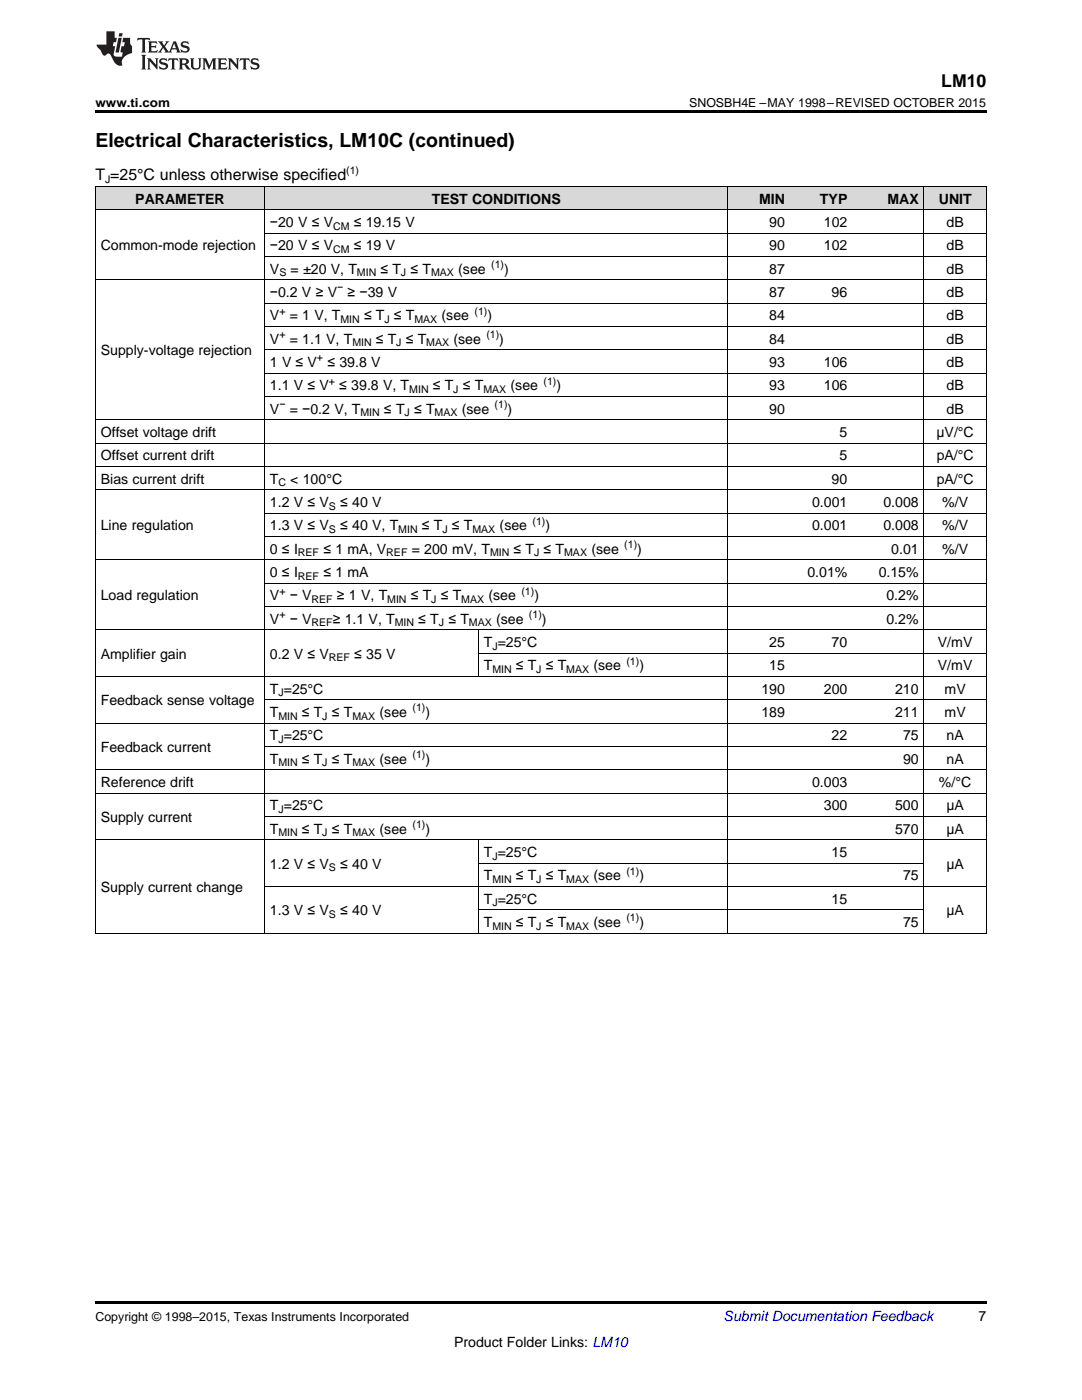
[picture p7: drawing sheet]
<svg xmlns="http://www.w3.org/2000/svg" width="216mm" height="279mm" viewBox="0 0 216 279" stroke-linecap="round" stroke-linejoin="round" font-family="sans-serif">
<g fill="#d8d8d8">
<path d="M19 37.3h33.8v4.6h-33.8z"/>
<path d="M52.8 37.3h42.7v4.6h-42.7z"/>
<path d="M95.5 37.3h49.8v4.6h-49.8z"/>
<path d="M145.3 37.3h12.4v4.6h-12.4z"/>
<path d="M157.7 37.3h12.5v4.6h-12.5z"/>
<path d="M170.2 37.3h14.2v4.6h-14.2z"/>
<path d="M184.4 37.3h12.4v4.6h-12.4z"/>
</g>
<path d="M19 22h177.8v.5h-177.8zM19 259.7h177.8v.5h-177.8z" fill="#000"/>
<g fill="none" stroke="#000" stroke-width=".2">
<path d="M19 37.2h177.8v149.1M19.1 37.2v149.1M52.8 37.2v149.1M145.2 37.2v149.1M184.3 37.2v149.1M19 55.8h177.8M19 41.9h177.8M52.8 51.2h144M52.8 46.5h144M52.8 79.1h144M52.8 74.5h144M52.8 69.8h144"/>
<path d="M52.8 65.1h144M52.8 60.5h144M19 97.7h177.8M19 93.1h177.8M19 88.4h177.8M19 83.8h177.8M19 111.7h177.8M52.8 116.4h144M52.8 107.1h144M52.8 102.4h144M19 135h177.8M19 125.7h177.8"/>
<path d="M52.8 139.6h144M52.8 121h144M95.4 125.7v9.3M95.5 130.3h101.3M19 158.3h177.8M19 153.6h177.8M19 144.3h177.8M52.8 149h144M19 167.6h177.8M52.8 176.9h144M52.8 162.9h144M95.4 167.6v18.7"/>
<path d="M95.5 172.2h88.9M19 186.2h177.8M95.5 181.6h88.9"/>
</g>
<g fill="#231f20">
<path d="M27.5 7.6l-.1 .5 .4-.2h.6v.1v2.1l-.2 .4h1l-.3-.4v-2.1l.1-.1h.5l.5 .2-.2-.5zM29.5 8.3l.2 .3v1.5l-.2 .4h1.8l.2-.6a1.04 1.04 0 0 1-1.3 .2v-.7h.6l.3 .2v-.6l-.3 .2h-.6v-.6l.8-.1 .4 .3-.2-.5zM31.5 8.3l.9 1.1-.9 1.1h.8l-.2-.2 .5-.7 .4 .7-.2 .2h1.5l-.1-.2 .1-.4h.9l.1 .4-.2 .2h1l-.3-.3-.7-1.9h-.5l-.9 2-.8-1 .9-1h-.8l.1 .3-.3 .5-.4-.6 .2-.2zM34.7 8.6l.4 1h-.7zM36.3 8.4a.63 .63 0 0 0-.2 .7 .63 .63 0 0 0 .6 .4l.6 .2 .1 .2a.75 .75 0 0 1-.7 .4 .75 .75 0 0 1-.6-.5l.1 .7 .1-.1a1.11 1.11 0 0 0 1.5-.6 1.13 1.13 0 0 0-1.2-.8l-.1-.4a1.04 1.04 0 0 1 1.2 .2l-.2-.5-.1 .1-.5-.2zM28.2 10.9l.2 .4v2.2l-.2 .4h1l-.3-.4v-2.2l.3-.4zM29.3 11.6l.3 .4v1.5l-.3 .4h.8l-.2-.4v-1.3l1.5 1.7v-1.9l.2-.4h-.7l.2 .4v.9l-1.1-1.3zM32 11.8a.62 .62 0 0 0-.2 .7 .62 .62 0 0 0 .6 .4l.6 .1 .1 .3a.76 .76 0 0 1-.7 .3 .76 .76 0 0 1-.6-.4l.1 .7 .1-.1a1.11 1.11 0 0 0 1.5-.6 1.13 1.13 0 0 0-1.2-.8l-.1-.4a1.04 1.04 0 0 1 1.2 .2l-.2-.6-.1 .1-.5-.1zM33.7 11.6l-.2 .6a.61 .61 0 0 1 .8-.3v1.6l-.2 .4h.9l-.2-.4v-1.6a.63 .63 0 0 1 .8 .3l-.2-.6zM35.6 11.6l.3 .4v1.5l-.3 .4h1l-.2-.2v-.8l.5 .2a.76 .76 0 0 0 1.2 .7l-1-1a.58 .58 0 0 0 .6-.5 .58 .58 0 0 0-.5-.6zM36.4 11.9h.1a.45 .45 0 0 1 .5 .1 .45 .45 0 0 1 .1 .5l-.7 .2zM37.9 11.6l.2 .2a2.17 2.17 0 0 0 .3 1.9 .99 .99 0 0 0 1.6-.6v-1.1l.2-.4h-.7l.2 .2a1.92 1.92 0 0 1-.2 1.8 .6 .6 0 0 1-.9-.5v-1.1l.2-.4zM40.4 11.6l.2 .4v1.5l-.2 .4h.7l-.2-.4v-1.4l.8 1.8 .8-1.8v1.4l-.2 .4h.9l-.2-.4v-1.5l.2-.4h-.8l-.6 1.5-.6-1.5zM43.4 11.6l.2 .4v1.5l-.2 .4h1.8l.2-.6a1.04 1.04 0 0 1-1.3 .1v-.6h.5l.4 .2v-.6l-.4 .2h-.5v-.7h.8l.3 .3-.1-.6zM45.5 11.6l.2 .4v1.5l-.2 .4h.7l-.2-.4v-1.3l1.5 1.7v-1.9l.2-.4h-.7l.2 .4v.9l-1.1-1.3zM47.9 11.6l-.1 .6a.61 .61 0 0 1 .8-.3v1.6l-.3 .4h1l-.3-.4 .1-1.6a.63 .63 0 0 1 .7 .3l-.1-.6zM50.2 11.8a.62 .62 0 0 0-.2 .7 .62 .62 0 0 0 .6 .4l.6 .1 .2 .3a.76 .76 0 0 1-.8 .3 .76 .76 0 0 1-.6-.4l.1 .7 .2-.1a1.11 1.11 0 0 0 1.5-.6 1.13 1.13 0 0 0-1.3-.8l-.1-.4a1.04 1.04 0 0 1 1.2 .2l-.1-.6-.2 .1-.5-.1z"/>
<path d="M21.2 6.3v2.6h-1.9l.1 .4 .7 .9a.91 .91 0 0 0 1 .8 .56 .56 0 0 1 .5-.3 .56 .56 0 0 1 .5 .3l.4 .8a1.53 1.53 0 0 0 1.9 1.2 1.54 1.54 0 0 1 1-2.1l.9-.3v-1.4a1.52 1.52 0 0 1-.3-1.6h-1.4l-.2 .8h.5l-.2 .8h-.4l-.2 1v.2l.4 .1-.2 .8a1.93 1.93 0 0 1-1.6-.3l.3-1.8h-.5l.2-.8h.4l.2-.8h-.4v-1.3zM23.6 7.6l-.6 2.9h.7l.6-2.9zM23.8 6.6l-.1 .7h.6l.2-.7z"/>
</g>
<text font-size="3.9" x="19" y="29.3">Electrical Characteristics, LM10C (continued)</text>
<text font-size="3.5" x="187.8" y="17.3">LM10</text>
<text font-size="3.2" x="19" y="36">T =25°C unless otherwise specified</text>
<g font-size="2.8">
<text x="27" y="40.6">PARAMETER</text>
<text x="86.1" y="40.6">TEST CONDITIONS</text>
<text x="151.5" y="40.6">MIN</text>
<text x="163.6" y="40.6">TYP</text>
<text x="177.1" y="40.6">MAX</text>
<text x="187.3" y="40.6">UNIT</text>
<text x="53.9" y="45.3">−20 V ≤ V</text>
<text x="70.6" y="45.3">≤ 19.15 V</text>
<text x="153.5" y="45.3">90</text>
<text x="164.4" y="45.3">102</text>
<text x="188.9" y="45.3">dB</text>
<text x="20.1" y="50">Common-mode rejection</text>
<text x="53.9" y="50">−20 V ≤ V</text>
<text x="70.6" y="50">≤ 19 V</text>
<text x="153.5" y="50">90</text>
<text x="164.4" y="50">102</text>
<text x="188.9" y="50">dB</text>
<text x="53.9" y="54.6">V</text>
<text x="53.9" y="59.3">−0.2 V ≥ V</text>
<text x="58" y="54.6">= ±20 V, T</text>
<text x="69.4" y="59.3">≥ −39 V</text>
<text x="75.9" y="54.6">≤ T ≤ T</text>
<text x="91.4" y="54.6">(see</text>
<text x="100.6" y="54.6">)</text>
<text x="153.5" y="54.6">87</text>
<text x="153.5" y="59.3">87</text>
<text x="165.9" y="59.3">96</text>
<text x="188.9" y="54.6">dB</text>
<text x="188.9" y="59.3">dB</text>
<text x="53.9" y="63.9">V</text>
<text x="57.8" y="63.9">= 1 V, T</text>
<text x="72.6" y="63.9">≤ T ≤ T</text>
<text x="88.1" y="63.9">(see</text>
<text x="97.3" y="63.9">)</text>
<text x="153.5" y="63.9">84</text>
<text x="188.9" y="63.9">dB</text>
<text x="20.1" y="70.9">Supply-voltage rejection</text>
<text x="53.9" y="68.6">V</text>
<text x="57.8" y="68.6">= 1.1 V, T</text>
<text x="75" y="68.6">≤ T ≤ T</text>
<text x="90.5" y="68.6">(see</text>
<text x="99.6" y="68.6">)</text>
<text x="153.5" y="68.6">84</text>
<text x="188.9" y="68.6">dB</text>
<text x="53.9" y="73.2">1 V ≤ V</text>
<text x="53.9" y="77.9">1.1 V ≤ V</text>
<text x="65.3" y="73.2">≤ 39.8 V</text>
<text x="67.7" y="77.9">≤ 39.8 V, T</text>
<text x="86.4" y="77.9">≤ T ≤ T</text>
<text x="101.9" y="77.9">(see</text>
<text x="111" y="77.9">)</text>
<text x="153.5" y="73.2">93</text>
<text x="153.5" y="77.9">93</text>
<text x="164.4" y="73.2">106</text>
<text x="164.4" y="77.9">106</text>
<text x="188.9" y="73.2">dB</text>
<text x="188.9" y="77.9">dB</text>
<text x="53.9" y="82.5">V</text>
<text x="57.8" y="82.5">= −0.2 V, T</text>
<text x="76.6" y="82.5">≤ T ≤ T</text>
<text x="92.1" y="82.5">(see</text>
<text x="101.3" y="82.5">)</text>
<text x="153.5" y="82.5">90</text>
<text x="188.9" y="82.5">dB</text>
<text x="20.1" y="87.2">Offset voltage drift</text>
<text x="167.5" y="87.2">5</text>
<text x="186.9" y="87.2">μV/°C</text>
<text x="20.1" y="91.9">Offset current drift</text>
<text x="167.5" y="91.9">5</text>
<text x="186.9" y="91.9">pA/°C</text>
<text x="20.1" y="96.5">Bias current drift</text>
<text x="53.9" y="96.5">T</text>
<text x="53.9" y="101.2">1.2 V ≤ V</text>
<text x="57.9" y="96.5">&lt; 100°C</text>
<text x="67.9" y="101.2">≤ 40 V</text>
<text x="162" y="101.2">0.001</text>
<text x="165.9" y="96.5">90</text>
<text x="176.3" y="101.2">0.008</text>
<text x="186.9" y="96.5">pA/°C</text>
<text x="188" y="101.2">%/V</text>
<text x="20.1" y="105.8">Line regulation</text>
<text x="53.9" y="105.8">1.3 V ≤ V</text>
<text x="67.9" y="105.8">≤ 40 V, T</text>
<text x="84.2" y="105.8">≤ T ≤ T</text>
<text x="99.7" y="105.8">(see</text>
<text x="108.8" y="105.8">)</text>
<text x="162" y="105.8">0.001</text>
<text x="176.3" y="105.8">0.008</text>
<text x="188" y="105.8">%/V</text>
<text x="53.9" y="110.5">0 ≤ I</text>
<text x="64.5" y="110.5">≤ 1 mA, V</text>
<text x="82.2" y="110.5">= 200 mV, T</text>
<text x="102.5" y="110.5">≤ T ≤ T</text>
<text x="118" y="110.5">(see</text>
<text x="127.1" y="110.5">)</text>
<text x="177.8" y="110.5">0.01</text>
<text x="188" y="110.5">%/V</text>
<text x="20.1" y="119.8">Load regulation</text>
<text x="53.9" y="115.1">0 ≤ I</text>
<text x="53.9" y="119.8">V</text>
<text x="57.8" y="119.8">− V</text>
<text x="64.5" y="115.1">≤ 1 mA</text>
<text x="67.2" y="119.8">≥ 1 V, T</text>
<text x="82" y="119.8">≤ T ≤ T</text>
<text x="97.5" y="119.8">(see</text>
<text x="106.6" y="119.8">)</text>
<text x="161.1" y="115.1">0.01%</text>
<text x="175.3" y="115.1">0.15%</text>
<text x="176.9" y="119.8">0.2%</text>
<text x="53.9" y="124.5">V</text>
<text x="57.8" y="124.5">− V</text>
<text x="66.4" y="124.5">≥ 1.1 V, T</text>
<text x="83.5" y="124.5">≤ T ≤ T</text>
<text x="99" y="124.5">(see</text>
<text x="108.1" y="124.5">)</text>
<text x="176.9" y="124.5">0.2%</text>
<text x="20.1" y="131.4">Amplifier gain</text>
<text x="53.9" y="131.4">0.2 V ≤ V</text>
<text x="70.7" y="131.4">≤ 35 V</text>
<text x="96.6" y="129.1">T =25°C</text>
<text x="153.5" y="129.1">25</text>
<text x="165.9" y="129.1">70</text>
<text x="187.1" y="129.1">V/mV</text>
<text x="96.6" y="133.8">T</text>
<text x="102.9" y="133.8">≤ T ≤ T</text>
<text x="118.4" y="133.8">(see</text>
<text x="127.6" y="133.8">)</text>
<text x="153.5" y="133.8">15</text>
<text x="187.1" y="133.8">V/mV</text>
<text x="20.1" y="140.8">Feedback sense voltage</text>
<text x="53.9" y="138.4">T =25°C</text>
<text x="53.9" y="143.1">T</text>
<text x="60.3" y="143.1">≤ T ≤ T</text>
<text x="75.7" y="143.1">(see</text>
<text x="84.9" y="143.1">)</text>
<text x="151.9" y="138.4">190</text>
<text x="151.9" y="143.1">189</text>
<text x="164.4" y="138.4">200</text>
<text x="178.6" y="138.4">210</text>
<text x="178.6" y="143.1">211</text>
<text x="188.5" y="138.4">mV</text>
<text x="188.5" y="143.1">mV</text>
<text x="53.9" y="147.7">T =25°C</text>
<text x="165.9" y="147.7">22</text>
<text x="180.2" y="147.7">75</text>
<text x="188.9" y="147.7">nA</text>
<text x="20.1" y="150.1">Feedback current</text>
<text x="53.9" y="152.4">T</text>
<text x="60.3" y="152.4">≤ T ≤ T</text>
<text x="75.7" y="152.4">(see</text>
<text x="84.9" y="152.4">)</text>
<text x="180.2" y="152.4">90</text>
<text x="188.9" y="152.4">nA</text>
<text x="20.1" y="157.1">Reference drift</text>
<text x="53.9" y="161.7">T =25°C</text>
<text x="162" y="157.1">0.003</text>
<text x="164.4" y="161.7">300</text>
<text x="178.6" y="161.7">500</text>
<text x="187.4" y="157.1">%/°C</text>
<text x="188.8" y="161.7">μA</text>
<text x="20.1" y="164">Supply current</text>
<text x="53.9" y="166.4">T</text>
<text x="60.3" y="166.4">≤ T ≤ T</text>
<text x="75.7" y="166.4">(see</text>
<text x="84.9" y="166.4">)</text>
<text x="178.6" y="166.4">570</text>
<text x="188.8" y="166.4">μA</text>
<text x="53.9" y="173.4">1.2 V ≤ V</text>
<text x="67.9" y="173.4">≤ 40 V</text>
<text x="96.6" y="171">T =25°C</text>
<text x="165.9" y="171">15</text>
<text x="188.8" y="173.4">μA</text>
<text x="20.1" y="178">Supply current change</text>
<text x="96.6" y="175.7">T</text>
<text x="102.9" y="175.7">≤ T ≤ T</text>
<text x="118.4" y="175.7">(see</text>
<text x="127.6" y="175.7">)</text>
<text x="180.2" y="175.7">75</text>
<text x="53.9" y="182.7">1.3 V ≤ V</text>
<text x="67.9" y="182.7">≤ 40 V</text>
<text x="96.6" y="180.3">T =25°C</text>
<text x="96.6" y="185">T</text>
<text x="102.9" y="185">≤ T ≤ T</text>
<text x="118.4" y="185">(see</text>
<text x="127.6" y="185">)</text>
<text x="165.9" y="180.3">15</text>
<text x="180.2" y="185">75</text>
<text x="188.8" y="182.7">μA</text>
<text x="195.3" y="263.6">7</text>
<text x="90.6" y="268.9">Product Folder Links: LM10</text>
</g>
<text font-size="2.8" fill="#0000c8" x="144.4" y="263.6">Submit Documentation Feedback</text>
<g font-size="2.5">
<text x="19" y="21.4">www.ti.com</text>
<text x="137.5" y="21.4">SNOSBH4E –MAY 1998–REVISED OCTOBER 2015</text>
<text x="19" y="263.6">Copyright © 1998–2015, Texas Instruments Incorporated</text>
</g>
<g font-size="2.1">
<text x="69.1" y="34.7">(1)</text>
<text x="21" y="36.6">J</text>
<text x="66.5" y="45.9">CM</text>
<text x="66.5" y="50.5">CM</text>
<text x="98" y="53.5">(1)</text>
<text x="55.7" y="55.2">S</text>
<text x="67.3" y="58.1">−</text>
<text x="71.2" y="55.2">MIN</text>
<text x="80" y="55.2">J</text>
<text x="86" y="55.2">MAX</text>
<text x="55.7" y="62.8">+</text>
<text x="67.9" y="64.5">MIN</text>
<text x="76.7" y="64.5">J</text>
<text x="82.7" y="64.5">MAX</text>
<text x="94.7" y="62.8">(1)</text>
<text x="55.7" y="67.5">+</text>
<text x="70.3" y="69.1">MIN</text>
<text x="79.1" y="69.1">J</text>
<text x="85.1" y="69.1">MAX</text>
<text x="97" y="67.5">(1)</text>
<text x="63.3" y="72.1">+</text>
<text x="65.6" y="76.8">+</text>
<text x="108.4" y="76.8">(1)</text>
<text x="55.7" y="81.4">−</text>
<text x="71.9" y="83.1">MIN</text>
<text x="80.7" y="83.1">J</text>
<text x="81.7" y="78.5">MIN</text>
<text x="86.7" y="83.1">MAX</text>
<text x="90.5" y="78.5">J</text>
<text x="96.4" y="78.5">MAX</text>
<text x="98.7" y="81.4">(1)</text>
<text x="55.6" y="97.1">C</text>
<text x="65.6" y="101.7">S</text>
<text x="65.6" y="106.4">S</text>
<text x="79.5" y="106.4">MIN</text>
<text x="88.3" y="106.4">J</text>
<text x="94.3" y="106.4">MAX</text>
<text x="106.3" y="104.7">(1)</text>
<text x="59.4" y="111.1">REF</text>
<text x="77.1" y="111.1">REF</text>
<text x="97.8" y="111.1">MIN</text>
<text x="106.6" y="111.1">J</text>
<text x="112.6" y="111.1">MAX</text>
<text x="124.6" y="109.4">(1)</text>
<text x="55.7" y="118.7">+</text>
<text x="59.4" y="115.7">REF</text>
<text x="104" y="118.7">(1)</text>
<text x="55.7" y="123.3">+</text>
<text x="62.2" y="120.4">REF</text>
<text x="62.2" y="125">REF</text>
<text x="77.3" y="120.4">MIN</text>
<text x="78.8" y="125">MIN</text>
<text x="86" y="120.4">J</text>
<text x="87.6" y="125">J</text>
<text x="92" y="120.4">MAX</text>
<text x="93.6" y="125">MAX</text>
<text x="105.5" y="123.3">(1)</text>
<text x="98.2" y="129.7">J</text>
<text x="65.6" y="132">REF</text>
<text x="98.2" y="134.3">MIN</text>
<text x="107" y="134.3">J</text>
<text x="113" y="134.3">MAX</text>
<text x="125" y="132.6">(1)</text>
<text x="55.6" y="139">J</text>
<text x="55.6" y="143.7">MIN</text>
<text x="64.3" y="143.7">J</text>
<text x="70.3" y="143.7">MAX</text>
<text x="82.3" y="142">(1)</text>
<text x="55.6" y="148.3">J</text>
<text x="55.6" y="153">MIN</text>
<text x="64.3" y="153">J</text>
<text x="70.3" y="153">MAX</text>
<text x="82.3" y="151.3">(1)</text>
<text x="55.6" y="162.3">J</text>
<text x="55.6" y="166.9">MIN</text>
<text x="64.3" y="166.9">J</text>
<text x="70.3" y="166.9">MAX</text>
<text x="82.3" y="165.2">(1)</text>
<text x="65.6" y="173.9">S</text>
<text x="98.2" y="171.6">J</text>
<text x="98.2" y="176.2">MIN</text>
<text x="107" y="176.2">J</text>
<text x="113" y="176.2">MAX</text>
<text x="125" y="174.6">(1)</text>
<text x="65.6" y="183.2">S</text>
<text x="98.2" y="180.9">J</text>
<text x="98.2" y="185.6">MIN</text>
<text x="107" y="185.6">J</text>
<text x="113" y="185.6">MAX</text>
<text x="125" y="183.9">(1)</text>
</g>
</svg>
